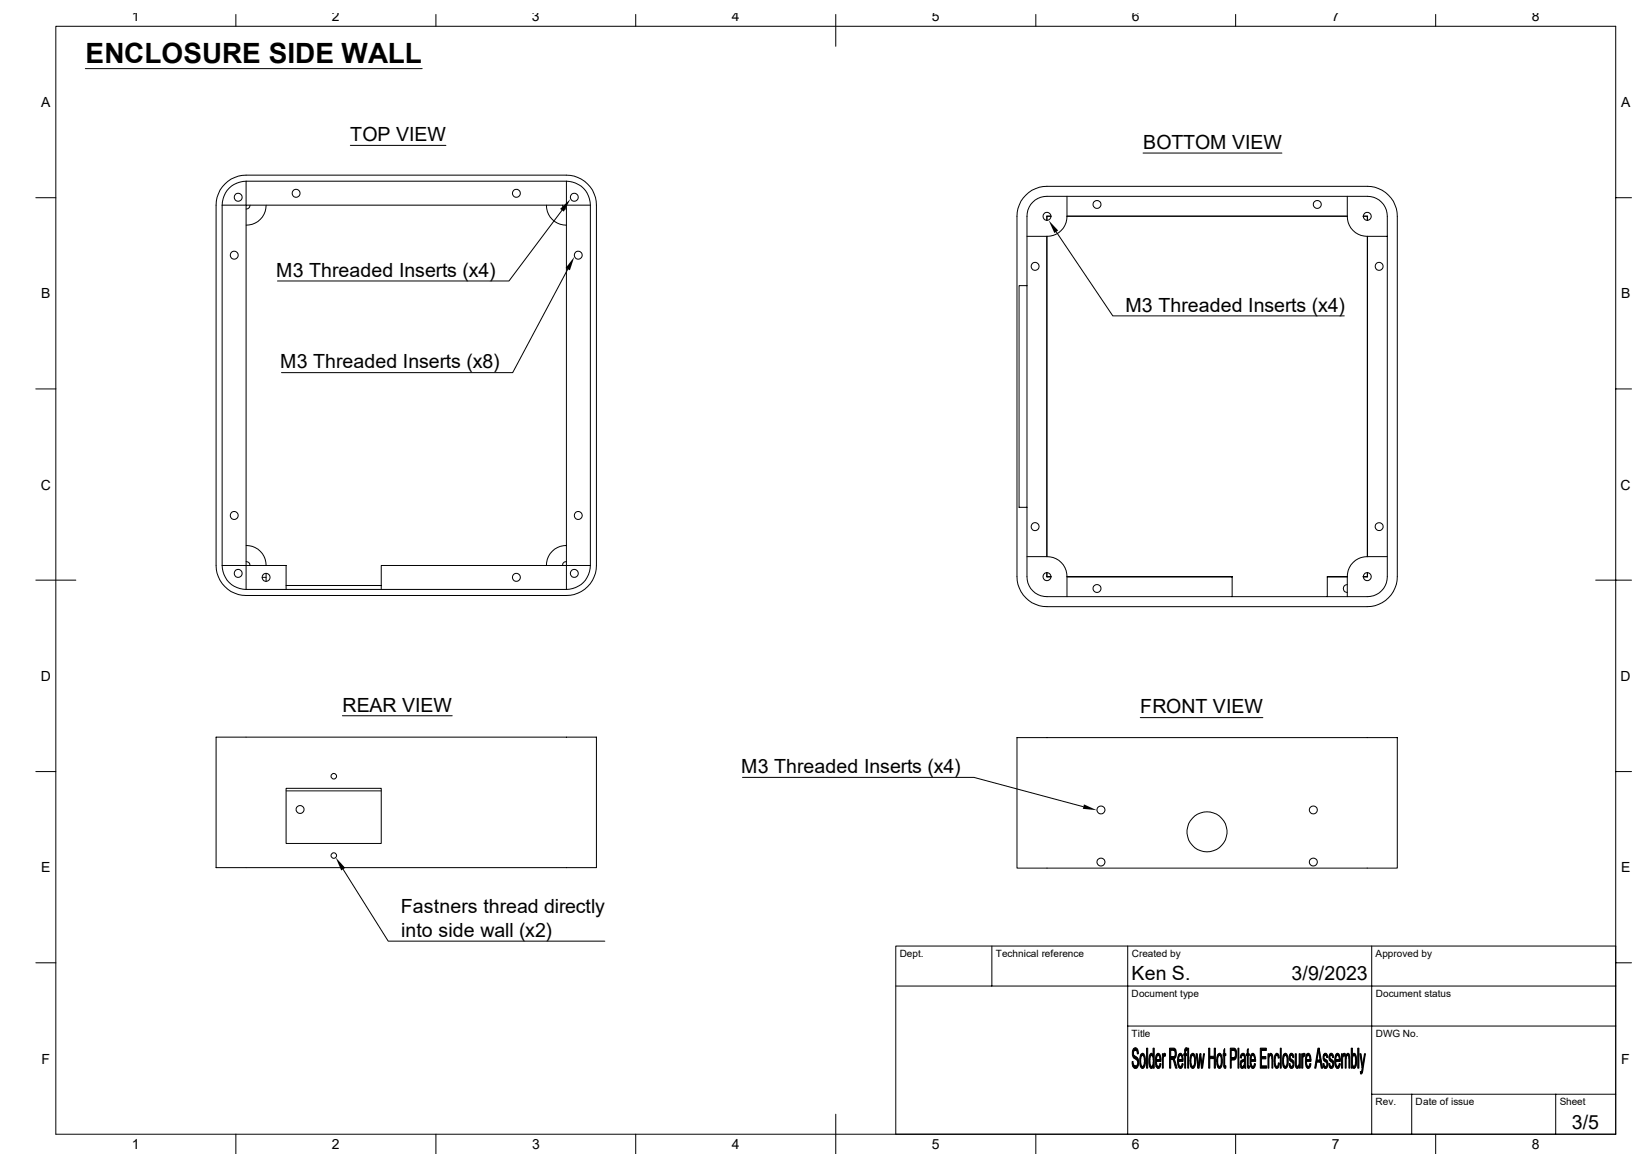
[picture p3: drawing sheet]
<svg xmlns="http://www.w3.org/2000/svg" width="297mm" height="210mm" viewBox="0 0 297 210" stroke-linecap="round" stroke-linejoin="round" font-family="sans-serif">
<g fill="none" stroke="#000" stroke-width=".18">
<path d="M10.2 4.8h283.8v201.6h-283.8zM15.5 12.5h61.3M42.9 2.6v2.2M79.3 2.6v2.2M115.7 2.6v2.2M152.1 2.6v5.8M188.5 2.6v2.2M224.9 2.6v2.2M261.3 2.6v2.2M6.5 36h3.7M40.4 37.3v65.6M40.9 33.5a5.5 5.5 0 0 1 3.9-1.6h58.3a5.5 5.5 0 0 1 5.4 5.4v65.6a5.5 5.5 0 0 1-5.4 5.5h-58.3a5.5 5.5 0 0 1-5.5-5.5v-65.6a5.5 5.5 0 0 1 1.6-3.8z"/>
<path d="M44.8 33h58.3M44.8 33a4.3 4.3 0 0 0-4.4 4.3M44.8 33v4.3h-4.4M45.5 37.3l-.2 .5-.5 .3M48.4 37.3a3.6 3.6 0 0 1-3.6 3.7M63.8 26.5h17.4M99.4 37.3a3.6 3.6 0 0 0 3.7 3.7M102.3 38.3l-9.7 12.8h-42.1M102.4 37.3l.2 .5 .5 .3M103.1 33a4.3 4.3 0 0 1 4.3 4.3M103.1 33v4.3h4.3M107.4 37.3v65.6"/>
<path d="M186.7 35.5a5.5 5.5 0 0 1 3.8-1.6h58.3a5.5 5.5 0 0 1 5.5 5.5v65.5a5.5 5.5 0 0 1-5.5 5.5h-58.3a5.5 5.5 0 0 1-5.4-5.5v-65.5a5.5 5.5 0 0 1 1.6-3.9zM188 36.8a3.6 3.6 0 0 1 2.5-1.1h58.3a3.6 3.6 0 0 1 3.7 3.7v65.5a3.6 3.6 0 0 1-3.7 3.7h-58.3a3.6 3.6 0 0 1-3.6-3.7v-65.5a3.5 3.5 0 0 1 1.1-2.6zM191.3 39.3h-.8v.8M191.3 39.4h-.8v.7M194.2 35.7v3.7M194.2 39.3h51M194.2 39.4h51M194.2 39.4a3.6 3.6 0 0 1-3.7 3.6M208 27.9h25.3M245.2 35.7v3.7M245.2 39.4a3.6 3.6 0 0 0 3.6 3.6M248.1 39.3h.8v.8"/>
<path d="M248.1 39.4h.7v.7M294 36h2.9M103.3 49l-10 18.8h-42.1M186.9 52h-1.4v40.3h1.4M186.9 43h3.6M190.5 43v58.3M192.2 42.2l10.3 15.3h42.1M248.8 43h3.7M248.8 43v58.3M248.9 43v58.3M6.5 70.8h3.7M294 70.8h2.9"/>
<path d="M44.8 99.3a3.6 3.6 0 0 1 3.6 3.6M103.1 99.3a3.6 3.6 0 0 0-3.7 3.6M6.5 105.6h7.3M40.4 102.9a4.3 4.3 0 0 0 4.4 4.4M40.4 102.9h4.4v4.4M44.8 102.2l.5 .2 .2 .5M44.8 107.3h58.3M47.7 105.1h.7M48.4 104.4v1.4M52.1 107.3v-4.4h-7.3v-65.6h58.3v65.6h-33.7v4.4M52.1 106.6h17.3M103.1 102.2l-.5 .2-.2 .5"/>
<path d="M107.4 102.9h-4.3v4.4M107.4 102.9a4.3 4.3 0 0 1-4.3 4.4M186.9 101.3h3.6M190.5 104.2v.8h.8M190.5 104.2v.7h.8M190.5 101.3a3.6 3.6 0 0 1 3.7 3.6M194.2 104.9v3.7M194.2 104.9h30v3.7M194.2 105h30M241.6 105h3.6M245.2 104.9v3.7M245.2 106.4a.72 .72 0 0 0-.7 .7 .72 .72 0 0 0 .7 .7"/>
<path d="M245.2 104.9h-3.6v3.7M248.8 101.3h3.7M248.8 101.3a3.6 3.6 0 0 0-3.6 3.6M248.8 104.2v.7h-.7M248.9 104.2v.8h-.8M290.4 105.6h6.5M39.3 134.2h69.2v23.7h-69.2zM62.3 130.3h20M185.1 134.2h69.2v23.8h-69.2zM207.5 130.6h22.3M6.5 140.4h3.7M52.1 143.5h17.3v10h-17.3z"/>
<path d="M52.1 143.9h17.3M62.4 158.2l8.3 13.1h39.4M135.1 141.5h42.1l19.9 5.3M294 140.4h2.9M6.5 175.2h3.7M163 179.5h131M180.5 172.2v7.3M205.2 172.2v34.2M249.6 172.2v34.2M294 172.2h-131v34.2M294 175.2h2.9M205.2 186.7h88.8"/>
<path d="M249.6 199.1h44.4M256.9 199.1v7.3M283.1 199.1v7.3M42.9 206.4v3.6M79.3 206.4v3.6M115.7 206.4v3.6M152.1 202.8v7.2M188.5 206.4v3.6M224.9 206.4v3.6M261.3 206.4v3.6"/>
<circle cx="43.3" cy="35.9" r=".73"/>
<circle cx="53.9" cy="35.2" r=".73"/>
<circle cx="94" cy="35.2" r=".73"/>
<circle cx="104.5" cy="35.9" r=".73"/>
<circle cx="190.5" cy="39.4" r=".73"/>
<circle cx="199.6" cy="37.2" r=".72"/>
<circle cx="239.7" cy="37.2" r=".72"/>
<circle cx="248.8" cy="39.4" r=".73"/>
<circle cx="42.6" cy="46.4" r=".73"/>
<circle cx="105.2" cy="46.4" r=".73"/>
<circle cx="188.4" cy="48.5" r=".73"/>
<circle cx="251" cy="48.5" r=".73"/>
<circle cx="42.6" cy="93.8" r=".73"/>
<circle cx="105.2" cy="93.8" r=".73"/>
<circle cx="188.4" cy="95.8" r=".73"/>
<circle cx="251" cy="95.8" r=".73"/>
<circle cx="43.3" cy="104.4" r=".73"/>
<circle cx="48.4" cy="105.1" r=".73"/>
<circle cx="94" cy="105.1" r=".73"/>
<circle cx="104.5" cy="104.4" r=".73"/>
<circle cx="190.5" cy="104.9" r=".73"/>
<circle cx="199.6" cy="107.1" r=".72"/>
<circle cx="248.8" cy="104.9" r=".73"/>
<circle cx="54.6" cy="147.3" r=".73"/>
<circle cx="60.8" cy="141.3" r=".5"/>
<circle cx="60.8" cy="155.7" r=".5"/>
<circle cx="200.4" cy="147.4" r=".73"/>
<circle cx="200.4" cy="156.9" r=".73"/>
<circle cx="219.7" cy="151.4" r="3.6"/>
<circle cx="239" cy="147.4" r=".73"/>
<circle cx="239" cy="156.9" r=".73"/>
</g>
<g fill="#000" stroke="#000" stroke-width=".18">
<path d="M206 193.2h.2a.67 .67 0 0 0 .5 .8h-.5z" fill-rule="evenodd"/>
<path d="M206.3 190.8a.48 .48 0 0 1 .8 .3h-.5a.71 .71 0 0 0-.3 .7 .71 .71 0 0 0 .6 .6 1.49 1.49 0 0 1-.1 2h-.4l-.2-.3 .5-.1a.78 .78 0 0 0 .3-.8 .78 .78 0 0 0-.6-.6 1.56 1.56 0 0 1-.1-1.8z" fill-rule="evenodd"/>
<path d="M206.6 191.1h.5l.1 .7h-.2l-.1-.5z" fill-rule="evenodd"/>
<path d="M207.5 192.1h.4a1.79 1.79 0 0 0-.1 1.9l.1 .1h-.3l-.2-.5z" fill-rule="evenodd"/>
<path d="M207.6 191.9a.43 .43 0 0 1 .6-.1 .43 .43 0 0 1 .2 .5v1.1a.81 .81 0 0 1-.6 1l-.2-.3h.4a1.72 1.72 0 0 0-.1-2h-.3z" fill-rule="evenodd"/>
<path d="M208.7 190.8h.2v3.6h-.2z" fill-rule="evenodd"/>
<path d="M209.3 191.8l.2-.1 .2 .1 .1 .3h-.3a2.34 2.34 0 0 0-.1 1.8l.2 .2h-.4l-.1-.6v-1.1z" fill-rule="evenodd"/>
<path d="M209.2 194.1h.6a.32 .32 0 0 1-.2 .3 .32 .32 0 0 1-.4-.3z" fill-rule="evenodd"/>
<path d="M209.8 190.8h.3v3.6h-.3v-.3h-.2a1.81 1.81 0 0 0-.1-2h.3z" fill-rule="evenodd"/>
<path d="M210.4 192.1h.4l-.2 .2-.1 .5h.8v.4h-.8v.6l.3 .3h-.4l-.1-.3v-1.1z" fill-rule="evenodd"/>
<path d="M210.6 191.8a.5 .5 0 0 1 .5 .1 .5 .5 0 0 1 .1 .5l.1 .4h-.8h.6l-.2-.6-.5-.1z" fill-rule="evenodd"/>
<path d="M210.4 194.1h.5l.2-.6 .2 .1a.61 .61 0 0 1-.7 .8z" fill-rule="evenodd"/>
<path d="M211.5 191.8h.2v.4h.2l-.2 .4v1.8h-.2z" fill-rule="evenodd"/>
<path d="M211.8 191.8h.3l-.1 .4h-.3z" fill-rule="evenodd"/>
<path d="M212.9 190.8h.8l.3 .3h-.9v1.3h.9l-.3 .3-.6 .1v1.6h-.2z" fill-rule="evenodd"/>
<path d="M213.3 192.8h.4l.5 1.6h-.2l-.5-1.5z" fill-rule="evenodd"/>
<path d="M213.5 191.1h.5l.1 .9-.1 .4h-.9h.4a.7 .7 0 0 0 0-1.3z" fill-rule="evenodd"/>
<path d="M214.5 192.1h.3l-.2 .1-.1 .6h.8v.4h-.8l.1 .6 .2 .3h-.3l-.2-.4v-.8z" fill-rule="evenodd"/>
<path d="M214.5 191.9a.39 .39 0 0 1 .5-.1 .39 .39 0 0 1 .2 .4l.1 .6h-.8h.6l-.1-.6-.1-.1h-.4z" fill-rule="evenodd"/>
<path d="M214.5 194.1h.4l.2-.6 .2 .1a.58 .58 0 0 1-.6 .8z" fill-rule="evenodd"/>
<path d="M215.6 191.1h.3l-.1 .1v.6h.2v.3h-.2v2.3h-.2v-2.3h-.2v-.3h.2z" fill-rule="evenodd"/>
<path d="M215.7 190.8l.4-.1v.4h-.5z" fill-rule="evenodd"/>
<path d="M216.2 190.8h.1v3.6h-.1z" fill-rule="evenodd"/>
<path d="M216.7 192.1h.4a1.68 1.68 0 0 0-.3 1.7l.3 .3h-.4l-.1-.2-.1-.9z" fill-rule="evenodd"/>
<path d="M216.8 191.9a.43 .43 0 0 1 .5-.1 .43 .43 0 0 1 .2 .5l.1 1.2a.78 .78 0 0 1-.6 .9l-.3-.3h.4a2.01 2.01 0 0 0 0-2h-.4z" fill-rule="evenodd"/>
<path d="M217.7 191.8h.2l.2 2-.1 .6z" fill-rule="evenodd"/>
<path d="M218.5 191.8l.3 2-.1 .6-.3-2z" fill-rule="evenodd"/>
<path d="M218.4 191.8h.1l-.3 2.6h-.2z" fill-rule="evenodd"/>
<path d="M219 191.8h.2l-.3 2.6h-.2z" fill-rule="evenodd"/>
<path d="M220 190.8h.2v1.4l.8 .5h-.8v1.7h-.2z" fill-rule="evenodd"/>
<path d="M221 190.8h.2v3.6h-.2v-1.7l-.8-.5h.8z" fill-rule="evenodd"/>
<path d="M221.5 192.1h.5a1.68 1.68 0 0 0-.3 1.7l.3 .3h-.4l-.2-.4z" fill-rule="evenodd"/>
<path d="M221.7 191.9a.42 .42 0 0 1 .4-.1 .42 .42 0 0 1 .3 .4l.1 1.3a.87 .87 0 0 1-.6 .9l-.3-.3h.4a2.01 2.01 0 0 0 0-2h-.4z" fill-rule="evenodd"/>
<path d="M222.9 190.8v1h.2v.3h-.2v1.7l.1 .2h-.3v-1.9h-.1v-.3h.1v-.7z" fill-rule="evenodd"/>
<path d="M222.7 194h.4v.4h-.3z" fill-rule="evenodd"/>
<path d="M223.9 190.8h.8l.3 .3-.9 .1v1.3h.9l-.4 .4h-.5v1.5h-.2z" fill-rule="evenodd"/>
<path d="M224.5 191.2h.5v.2v1.1h-.9h.4a.84 .84 0 0 0 .1-1.3z" fill-rule="evenodd"/>
<path d="M225.3 190.8h.2v3.6h-.2z" fill-rule="evenodd"/>
<path d="M225.8 192.1h.4l-.2 .1-.1 .4-.2-.1z" fill-rule="evenodd"/>
<path d="M225.8 193l.6 .1a.59 .59 0 0 0-.5 .4 .59 .59 0 0 0 .2 .6h.3a.38 .38 0 0 1-.4 .3 .38 .38 0 0 1-.3-.5z" fill-rule="evenodd"/>
<path d="M225.9 191.8a.47 .47 0 0 1 .6 0 .47 .47 0 0 1 .2 .6v2h-.2v-.3h-.3l.2-.4 .1-.6-.7-.1h.2a.48 .48 0 0 0 .5-.4 .48 .48 0 0 0-.2-.5h-.5z" fill-rule="evenodd"/>
<path d="M226.1 194.1h.4z" fill-rule="evenodd"/>
<path d="M227.2 190.8v1h.2v.3h-.2v1.8l.1 .1h-.3v-1.9h-.1v-.3h.1v-.7z" fill-rule="evenodd"/>
<path d="M227 194h.4v.4h-.3z" fill-rule="evenodd"/>
<path d="M227.6 192.1h.4l-.2 .1-.1 .6h.8v.4h-.8l.1 .6 .2 .3h-.4l-.1-.2v-1.5z" fill-rule="evenodd"/>
<path d="M227.7 191.9a.39 .39 0 0 1 .5-.1 .39 .39 0 0 1 .2 .4l.1 .6h-.8h.6l-.1-.6-.2-.1h-.4z" fill-rule="evenodd"/>
<path d="M227.6 194.1h.5l.2-.6 .2 .1a.58 .58 0 0 1-.7 .8z" fill-rule="evenodd"/>
<path d="M229.4 190.8h1.1v.4h-.9v1.1h.8v.4h-.8v1.3h.9v.4h-1.1z" fill-rule="evenodd"/>
<path d="M230.8 191.8h.1v.3l.2 .1-.2 .5v1.7h-.1z" fill-rule="evenodd"/>
<path d="M230.9 192.1h.3z" fill-rule="evenodd"/>
<path d="M231.1 191.8a.42 .42 0 0 1 .5 .1 .42 .42 0 0 1 0 .4v2.1h-.1l-.1-2.1-.2-.2h-.3z" fill-rule="evenodd"/>
<path d="M232.2 191.8l.2-.1 .3 .3-.4 .1-.2 .8a1.31 1.31 0 0 0 .3 1.2h-.4l-.1-.4v-1.2z" fill-rule="evenodd"/>
<path d="M232.7 193.4l.1 .1a.76 .76 0 0 1-.5 .9l-.3-.3h.4l.2-.2z" fill-rule="evenodd"/>
<path d="M232.4 192.1l.3-.1 .1 .5-.2 .1v-.4z" fill-rule="evenodd"/>
<path d="M233 190.8h.2v3.6h-.2z" fill-rule="evenodd"/>
<path d="M233.5 192.1h.4a1.79 1.79 0 0 0-.1 1.9l.1 .1h-.3l-.2-.5z" fill-rule="evenodd"/>
<path d="M233.6 191.9a.43 .43 0 0 1 .6-.1 .43 .43 0 0 1 .2 .5v1.4a.55 .55 0 0 1-.7 .7l-.1-.3h.3a2.01 2.01 0 0 0 .1-2h-.4z" fill-rule="evenodd"/>
<path d="M234.7 192l.3 .1a.55 .55 0 0 0-.1 .5 .55 .55 0 0 0 .4 .4 1.02 1.02 0 0 1-.2 1.4h-.2l-.2-.2 .4-.1a.53 .53 0 0 0 .2-.6 .53 .53 0 0 0-.5-.4l-.2-.5z" fill-rule="evenodd"/>
<path d="M234.6 193.6l.2-.1v.4l.3 .2h-.4z" fill-rule="evenodd"/>
<path d="M234.8 191.8a.44 .44 0 0 1 .5 0 .44 .44 0 0 1 .2 .5v.1l-.2 .1-.2-.4-.4-.1z" fill-rule="evenodd"/>
<path d="M235.7 191.8h.2v2l.2 .3h.3a.36 .36 0 0 1-.4 .3 .36 .36 0 0 1-.2-.5z" fill-rule="evenodd"/>
<path d="M236.1 194.1l.4-.1z" fill-rule="evenodd"/>
<path d="M236.4 191.8h.2v2.6h-.1v-.4h-.2l.1-.4z" fill-rule="evenodd"/>
<path d="M236.9 191.8h.2v.4h.2l-.2 .4v1.8h-.2z" fill-rule="evenodd"/>
<path d="M237.2 191.8h.3l-.1 .4h-.3z" fill-rule="evenodd"/>
<path d="M237.7 192.1h.4l-.3 .2v.5h.8v.4h-.9l.1 .6 .3 .3h-.4l-.1-.3v-1.2z" fill-rule="evenodd"/>
<path d="M237.8 191.9a.43 .43 0 0 1 .5-.1 .43 .43 0 0 1 .2 .5l.1 .5h-.8h.6l-.1-.6-.1-.1h-.5z" fill-rule="evenodd"/>
<path d="M237.7 194.1h.5l.2-.6 .2 .1a.61 .61 0 0 1-.7 .8z" fill-rule="evenodd"/>
<path d="M239.9 190.8h.2l-.4 2.1 .6 .4h-.7l-.1 1.1h-.2z" fill-rule="evenodd"/>
<path d="M240.1 190.8l.6 3.6h-.2l-.2-1.1-.6-.4h.5l-.3-1.7z" fill-rule="evenodd"/>
<path d="M240.8 192l.4 .1a.45 .45 0 0 0-.2 .5 .45 .45 0 0 0 .4 .3 .97 .97 0 0 1-.2 1.5h-.2l-.2-.3h.4a.51 .51 0 0 0 .3-.6 .51 .51 0 0 0-.5-.4l-.2-.4z" fill-rule="evenodd"/>
<path d="M240.7 193.6l.3-.1v.4l.2 .2h-.4z" fill-rule="evenodd"/>
<path d="M241 191.8a.44 .44 0 0 1 .5 0 .44 .44 0 0 1 .1 .5v.1l-.1 .1-.2-.4-.5-.1z" fill-rule="evenodd"/>
<path d="M241.9 192l.4 .1a.55 .55 0 0 0-.2 .5 .55 .55 0 0 0 .5 .4 1.02 1.02 0 0 1-.3 1.4h-.2l-.2-.2 .4-.1a.53 .53 0 0 0 .2-.6 .53 .53 0 0 0-.4-.4l-.2-.5z" fill-rule="evenodd"/>
<path d="M241.8 193.6l.2-.1 .1 .4 .2 .2h-.4z" fill-rule="evenodd"/>
<path d="M242.1 191.8a.44 .44 0 0 1 .5 0 .44 .44 0 0 1 .1 .5v.1l-.2 .1-.1-.4-.5-.1z" fill-rule="evenodd"/>
<path d="M243 192.1h.4l-.2 .2-.1 .5h.8v.4h-.8l.1 .6 .2 .3h-.4v-.3l-.1-1.1z" fill-rule="evenodd"/>
<path d="M243.2 191.8a.5 .5 0 0 1 .5 .1 .5 .5 0 0 1 .2 .5v.4h-.8h.6l-.2-.7h-.5z" fill-rule="evenodd"/>
<path d="M243 194.1h.5l.2-.6 .2 .1a.61 .61 0 0 1-.7 .8z" fill-rule="evenodd"/>
<path d="M244.1 191.8h.2v.3l.2 .1-.2 .3v1.9h-.2z" fill-rule="evenodd"/>
<path d="M244.3 192l.3 .1-.1 .1-.2-.1z" fill-rule="evenodd"/>
<path d="M244.5 191.7h.3l.2 .5-.7-.2z" fill-rule="evenodd"/>
<path d="M244.7 192.2l.6-.1-.3 .3v2h-.2z" fill-rule="evenodd"/>
<path d="M245.1 191.8l.3-.1 .2 .4 .1 2.3h-.2l-.1-2.2-.1-.1h-.3z" fill-rule="evenodd"/>
<path d="M245.9 190.8h.2v1.3h.3a1.37 1.37 0 0 0-.3 1.4l.2 .6h-.2v.3h-.2z" fill-rule="evenodd"/>
<path d="M246.1 194.1h.3z" fill-rule="evenodd"/>
<path d="M246.2 191.9a.34 .34 0 0 1 .4-.1 .34 .34 0 0 1 .2 .4l.1 1.3a.91 .91 0 0 1-.6 .9l-.2-.3h.3a1.75 1.75 0 0 0 0-2h-.3z" fill-rule="evenodd"/>
<path d="M247.1 190.8h.2v3.6h-.2z" fill-rule="evenodd"/>
<path d="M247.6 195h.4l-.2 .5-.2-.1z" fill-rule="evenodd"/>
<path d="M247.5 191.8h.2l.3 1.9-.1 .7z" fill-rule="evenodd"/>
<path d="M248.3 191.8h.2l-.5 3.1v.1h-.3l.2-.2z" fill-rule="evenodd"/>
</g>
<path d="M101.9 38l1.9-1.8-1.2 2.3zM104.5 46.7l-.8 2.5-.7-.4zM190.8 40.1l1.8 1.9-.7 .4zM61.1 156l1.7 1.9-.7 .5zM197.3 146.4l2.3 1-2.5-.2z" fill="#000"/>
<text font-size="5.1" x="15.5" y="11.4">ENCLOSURE SIDE WALL</text>
<g font-size="3.6">
<text x="63.8" y="25.7">TOP VIEW</text>
<text x="208" y="27.1">BOTTOM VIEW</text>
<text x="50.2" y="50.4">M3 Threaded Inserts (x4)</text>
<text x="204.8" y="56.7">M3 Threaded Inserts (x4)</text>
<text x="51" y="67.1">M3 Threaded Inserts (x8)</text>
<text x="62.3" y="129.5">REAR VIEW</text>
<text x="207.5" y="129.8">FRONT VIEW</text>
<text x="134.9" y="140.7">M3 Threaded Inserts (x4)</text>
<text x="72.9" y="166.2">Fastners thread directly</text>
<text x="73" y="170.6">into side wall (x2)</text>
<text x="206" y="178.4">Ken S.</text>
<text x="235" y="178.4">3/9/2023</text>
<text x="286.1" y="205.4">3/5</text>
</g>
<g font-size="2.5">
<text x="24" y="3.9">1</text>
<text x="60.4" y="3.9">2</text>
<text x="96.8" y="3.9">3</text>
<text x="133.2" y="3.9">4</text>
<text x="169.6" y="3.9">5</text>
<text x="206" y="3.9">6</text>
<text x="242.4" y="3.9">7</text>
<text x="278.8" y="3.9">8</text>
<text x="7.5" y="19.5">A</text>
<text x="295" y="19.5">A</text>
<text x="7.5" y="54.3">B</text>
<text x="295" y="54.3">B</text>
<text x="7.5" y="89.1">C</text>
<text x="294.9" y="89.1">C</text>
<text x="7.5" y="123.9">D</text>
<text x="294.9" y="123.9">D</text>
<text x="7.5" y="158.7">E</text>
<text x="295" y="158.7">E</text>
<text x="7.6" y="193.5">F</text>
<text x="295.1" y="193.5">F</text>
<text x="24" y="209.1">1</text>
<text x="60.4" y="209.1">2</text>
<text x="96.8" y="209.1">3</text>
<text x="133.2" y="209.1">4</text>
<text x="169.6" y="209.1">5</text>
<text x="206" y="209.1">6</text>
<text x="242.4" y="209.1">7</text>
<text x="278.8" y="209.1">8</text>
</g>
<g font-size="1.8">
<text x="163.7" y="174.2">Dept.</text>
<text x="181.2" y="174.2">Technical reference</text>
<text x="206" y="174.2">Created by</text>
<text x="250.4" y="174.2">Approved by</text>
<text x="206" y="181.5">Document type</text>
<text x="250.4" y="181.5">Document status</text>
<text x="206" y="188.8">Title</text>
<text x="250.4" y="188.8">DWG No.</text>
<text x="250.4" y="201.2">Rev.</text>
<text x="257.6" y="201.2">Date of issue</text>
<text x="283.9" y="201.2">Sheet</text>
</g>
</svg>
